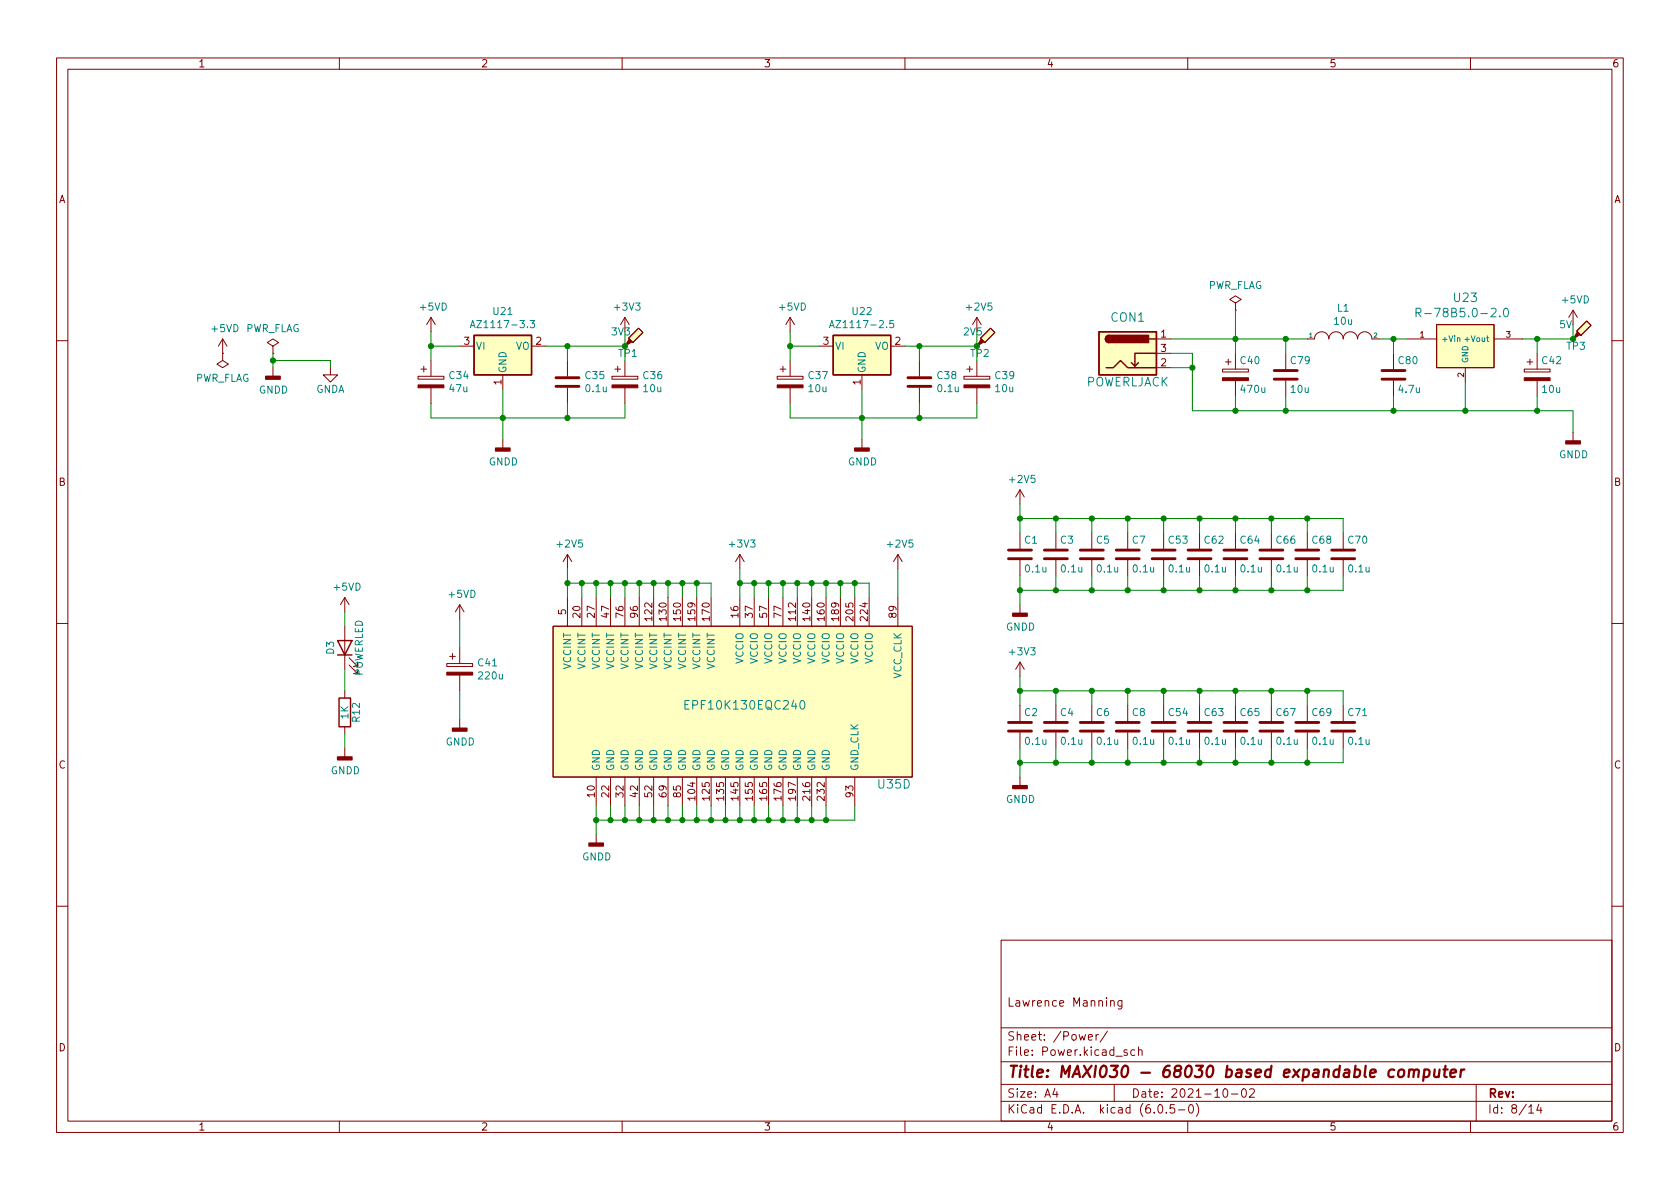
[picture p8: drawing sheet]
<svg xmlns="http://www.w3.org/2000/svg" width="297mm" height="210mm" viewBox="0 0 297 210" stroke-linecap="round" stroke-linejoin="round" font-family="sans-serif">
<g fill="none" stroke="#840000" stroke-width=".18">
<path d="M10 10.2h277v190.1h-277zM12 12.2h273v186.1h-273zM60 10.2v2M110 10.2v2M160 10.2v2M210 10.2v2M260 10.2v2M39.4 59.9l-.8 1.3M39.4 59.9v2.6M39.4 59.9l.7 1.3M76.2 56.1l-.8 1.3M76.2 56.1v2.6"/>
<path d="M76.2 56.1l.8 1.3M110.5 56.1v2.6M110.5 56.1l-.8 1.3M110.5 56.1l.8 1.3M111.1 59.8l1.8-1.8 .8 .8-1.8 1.8zM139.7 56.1l-.8 1.3M139.7 56.1v2.6M139.7 56.1l.8 1.3M172.7 56.1l-.7 1.3M172.7 56.1v2.6M172.7 56.1l.8 1.3M173.4 59.8l1.7-1.8 .8 .8-1.8 1.8z"/>
<path d="M204.5 59.9h2.5M218.4 53.6l1.1-.6-1.1-.7-1 .7 1 .6v1.3M218.4 54.9h.1M231.1 59.9h1.3a1.27 1.27 0 0 1 1.3-1.2 1.27 1.27 0 0 1 1.2 1.2 1.27 1.27 0 0 1 1.3-1.2 1.27 1.27 0 0 1 1.3 1.2 1.27 1.27 0 0 1 1.3-1.2 1.27 1.27 0 0 1 1.2 1.2 1.27 1.27 0 0 1 1.3-1.2 1.27 1.27 0 0 1 1.3 1.2h1.2M248.9 59.9h5.1M254 57.4h10.2v7.6h-10.2zM264.2 59.9h5M278.1 59.9h.1M278.1 54.9l-.7 1.2M278.1 54.9v2.5M278.1 54.9l.8 1.2M278.8 58.5l1.7-1.7 .8 .7-1.8 1.8z"/>
<path d="M10 60.2h2M39.4 62.5v1.2l1 .7-1 .6-1-.6 1-.7M39.4 62.5h.1M48.3 61.2l1-.6-1-.7-1.1 .7 1.1 .6v1.3M48.3 62.5h.1M48.3 65v1.5M58.4 65v1.3h1.3l-1.3 1.3-1.3-1.3h1.3M73.9 66.5h4.6v.6h-4.6zM74.4 65.3h1M74.9 64.8v1M76.2 63.7v2.8M76.2 68.6v2.8"/>
<path d="M81.3 61.2h2.5M88.9 66.3v2.5M88.9 77.7v1.5M94 61.2h2.5M100.3 63.7v2.8M100.3 68.6v2.8M108.2 66.5h4.6v.6h-4.6zM108.7 65.3h1M109.2 64.8v1M110.5 61.2h.1M110.5 63.7v2.8M110.5 68.6v2.8"/>
<path d="M137.4 66.5h4.6v.6h-4.6zM137.9 65.3h1M138.4 64.8v1M139.7 63.7v2.8M139.7 68.6v2.8M144.8 61.2h2.5M152.4 66.3v2.5M152.4 77.7v1.5M157.5 61.2h2.5M162.6 63.7v2.8M162.6 68.6v2.8M170.4 66.5h4.6v.6h-4.6z"/>
<path d="M170.9 65.3h1.1M171.4 64.8v1M172.7 61.2h.1M172.7 63.7v2.8M172.7 68.6v2.8M204.5 65h2.5M204.5 62.5h2.5M216.2 65.3h4.5v.5h-4.5zM216.7 64h1M217.2 63.5v1M218.4 62.5v2.8M218.4 67.3v2.8"/>
<path d="M227.3 62.5v2.8M227.3 67.3v2.8M246.4 62.5v2.8M246.4 67.3v2.8M259.1 65v2.6M269.5 65.3h4.6v.5h-4.6zM270 64h1M270.5 63.5v1M271.8 62.5v2.8M271.8 67.3v2.8M278.1 76.4v1.6M285 60.2h2"/>
<path d="M100.3 98v2.6M100.3 98l-.7 1.3M100.3 98l.8 1.3M130.8 98v2.6M130.8 98l-.8 1.3M130.8 98l.8 1.3M158.7 98v2.6M158.7 98l-.7 1.3M158.7 98l.8 1.3M180.3 86.6v2.5M180.3 94.2v2.8M180.3 99.1v2.7"/>
<path d="M180.3 86.6l-.7 1.3M180.3 86.6l.8 1.3M186.7 94.2v2.8M186.7 99.1v2.7M193 94.2v2.8M193 99.1v2.7M199.4 94.2v2.8M199.4 99.1v2.7M205.7 94.2v2.8M205.7 99.1v2.7M212.1 94.2v2.8M212.1 99.1v2.7"/>
<path d="M218.4 94.2v2.8M218.4 99.1v2.7M224.8 94.2v2.8M224.8 99.1v2.7M231.1 94.2v2.8M231.1 99.1v2.7M237.5 94.2v2.8M237.5 99.1v2.7M10 110.2h2M61 105.7l-.8 1.2M61 105.7v2.5M61 110.7v7.7"/>
<path d="M61 105.7l.7 1.2M61.7 117.6l1.5 1.5v-.7v.7h-.7M61.7 116.3l1.5 1.6v-.8v.8h-.7M79 117.3h4.6v.6h-4.6zM79.5 116.1h1M80 115.6v1M81.3 106.9l-.8 1.3M81.3 106.9v2.6M81.3 114.5v2.8M81.3 119.4v2.8M81.3 106.9l.7 1.3M97.8 110.7h63.5v26.7h-63.5z"/>
<path d="M100.3 105.7v5M102.9 105.7v5M105.4 105.7v5M107.9 105.7v5M110.5 105.7v5M113 105.7v5M115.6 105.7v5M118.1 105.7v5M120.6 105.7v5M123.2 105.7v5M125.7 105.7v5M130.8 105.7v5"/>
<path d="M133.3 105.7v5M135.9 105.7v5M138.4 105.7v5M141 105.7v5M143.5 105.7v5M146 105.7v5M148.6 105.7v5M151.1 105.7v5M153.7 105.7v5M158.7 105.7v5M180.3 106.9v1.6M180.3 117.1v2.5"/>
<path d="M180.3 117.1l-.7 1.3M180.3 117.1l.8 1.3M285 110.2h2M61 122.2v1.2M61 128.5v1.3M61 132.3v1.6M81.3 127.2v1.6M105.4 137.4v5.1M107.9 137.4v5.1M110.5 137.4v5.1M113 137.4v5.1M115.6 137.4v5.1"/>
<path d="M118.1 137.4v5.1M120.6 137.4v5.1M123.2 137.4v5.1M125.7 137.4v5.1M128.3 137.4v5.1M130.8 137.4v5.1M133.3 137.4v5.1M135.9 137.4v5.1M138.4 137.4v5.1M141 137.4v5.1M143.5 137.4v5.1M146 137.4v5.1"/>
<path d="M151.1 137.4v5.1M180.3 124.7v2.8M180.3 129.5v2.8M180.3 137.4v1.5M186.7 124.7v2.8M186.7 129.5v2.8M193 124.7v2.8M193 129.5v2.8M199.4 124.7v2.8M199.4 129.5v2.8M205.7 124.7v2.8M205.7 129.5v2.8"/>
<path d="M212.1 124.7v2.8M212.1 129.5v2.8M218.4 124.7v2.8M218.4 129.5v2.8M224.8 124.7v2.8M224.8 129.5v2.8M231.1 124.7v2.8M231.1 129.5v2.8M237.5 124.7v2.8M237.5 129.5v2.8M105.4 147.6v1.5M10 160.2h2"/>
<path d="M177 166.3h108v32h-108zM196.4 177.1l.2-.2 .3 .1 .1 .9M196.4 176.9v1M198.4 176.9v1.2l-.3 .3h-.4M198.4 177l-.5-.1-.3 .3v.4l.2 .3h.6M285 160.2h2M60 198.3v2M110 198.3v2M160 198.3v2M177 194.8h108M177 191.8h108M177 187.8h108"/>
<path d="M177 181.8h108M186.5 192.5l-.4 1h1M186.9 193v1M192.4 183.4l.7-.1v-.3l-.5-.1-.2 .2 .1 .8h.6M193.8 182.9v1M194.2 182.9l-.3 .1-.1 .2M195.8 182.4l-1.3 1.9M197 191.8v3M199.3 185.7l-.4-.1-.2 .2 .1 .3 .5 .1v.4h-.6M200.6 185.7l-.4-.1-.3 .3v.4l.2 .3h.5M201.3 185.8l.2-.2 .4 .1v.9M201.3 185.1v1.5"/>
<path d="M204.9 195.4l.2-.1a.81 .81 0 0 1 .6 .7 .81 .81 0 0 1-.3 .8h-.2a.81 .81 0 0 1-.6-.6 .81 .81 0 0 1 .3-.8zM206.2 196.7v.1M207.6 195.3h-.7v.7l.2-.1 .5 .1 .1 .2-.1 .5-.2 .1-.5-.1M208.4 196.3h1.1M210 198.3v2M210.4 195.4l.1-.1a.81 .81 0 0 1 .6 .7 .81 .81 0 0 1-.3 .8h-.2a.81 .81 0 0 1-.5-.6 .81 .81 0 0 1 .3-.8zM211.5 195.1a1.72 1.72 0 0 1 0 2.3M216.4 192.6l.2-.1a.81 .81 0 0 1 .6 .7 .81 .81 0 0 1-.3 .8h-.2a.81 .81 0 0 1-.6-.6 .81 .81 0 0 1 .3-.8zM217.7 193.5h1.2M219.7 192.6l.2-.1a.81 .81 0 0 1 .5 .7 .81 .81 0 0 1-.3 .8h-.1a.81 .81 0 0 1-.6-.6 .81 .81 0 0 1 .3-.8zM220.9 192.7l.6-.2 .2 .2 .1 .3-.9 1h.9M260 198.3v2"/>
<path d="M261 191.8v6.5M270.3 195.8l.4-.5v1.5M270.3 196.8h.9M272.1 195.3l-.4 1h.9M272.4 195.8v1"/>
</g>
<g fill="none" stroke="#840000" stroke-width=".4">
<path d="M247.4 189.3a.52 .52 0 0 1 .5-.2 .52 .52 0 0 1 .4 .4l-.1 .6a.55 .55 0 0 1-.5 .4 .55 .55 0 0 1-.5-.4zM249.2 189.3a.49 .49 0 0 1 .8 .1l-.1 1.1M249.2 189.1l-.2 1.4M250 189.4a.5 .5 0 0 1 .8-.2v1.3M251.9 189.2l.2-.1 .5 .1 .2 .3-.1 .6a.66 .66 0 0 1-1 .3M251.9 189.1l-.3 2M253.7 189.1l-.1 1.3a.57 .57 0 0 0 .8-.1M254.5 189.1l-.1 1.4M255.2 189.1h.8M255.6 188.5l-.2 1.7v.2l.4 .1M256.5 189.8l.9-.2v-.4l-.6-.1-.3 .3v1l.2 .1 .5-.1M258.3 189.1l-.1 1.4"/>
<path d="M258.9 189.1l-.4 .1-.2 .3"/>
</g>
<g fill="none" stroke="#840000" stroke-width=".51">
<path d="M98.3 68.3h4.1M98.3 66.8h4.1M160.5 68.3h4.1M160.5 66.8h4.1M225.3 67.1h4.1M225.3 65.5h4.1M244.3 67.1h4.1M244.3 65.5h4.1M178.3 98.8h4.1M178.3 97.3h4.1M184.7 98.8h4M184.7 97.3h4"/>
<path d="M191 98.8h4.1M191 97.3h4.1M197.4 98.8h4M197.4 97.3h4M203.7 98.8h4.1M203.7 97.3h4.1M210.1 98.8h4M210.1 97.3h4M216.4 98.8h4.1M216.4 97.3h4.1M222.8 98.8h4M222.8 97.3h4"/>
<path d="M229.1 98.8h4.1M229.1 97.3h4.1M235.5 98.8h4M235.5 97.3h4M178.3 129.3h4.1M178.3 127.8h4.1M184.7 129.3h4M184.7 127.8h4M191 129.3h4.1M191 127.8h4.1M197.4 129.3h4M197.4 127.8h4"/>
<path d="M203.7 129.3h4.1M203.7 127.8h4.1M210.1 129.3h4M210.1 127.8h4M216.4 129.3h4.1M216.4 127.8h4.1M222.8 129.3h4M222.8 127.8h4M229.1 129.3h4.1M229.1 127.8h4.1M235.5 129.3h4M235.5 127.8h4"/>
</g>
<g fill="#840000" stroke="#840000" stroke-width=".25">
<path d="M179.1 108.5h2.5v.5h-2.5z"/>
<path d="M276.9 78h2.5v.5h-2.5z"/>
<path d="M104.1 149.1h2.6v.5h-2.6z"/>
<path d="M195.6 59.5l.5-.2v1.3a.64 .64 0 0 1-.6-.4 .64 .64 0 0 1 .1-.7z"/>
<path d="M196.1 59.3h7v1.3h-7z"/>
<path d="M151.1 79.2h2.6v.6h-2.6z"/>
<path d="M59.7 133.9h2.5v.5h-2.5z"/>
<path d="M80 128.8h2.5v.5h-2.5z"/>
<path d="M47 66.5h2.5v.6h-2.5z"/>
<path d="M179.1 138.9h2.5v.5h-2.5z"/>
<path d="M87.6 79.2h2.6v.6h-2.6z"/>
</g>
<g fill="#ffffc2" stroke="#ffffc2" stroke-width=".18">
<path d="M254 57.4h10.2v7.6h-10.2z"/>
<path d="M278.8 58.5l1.7-1.7 .8 .7-1.8 1.8z"/>
<path d="M194.3 58.7h10.2v7.6h-10.2z"/>
<path d="M147.3 59.3h10.2v7h-10.2z"/>
<path d="M173.4 59.8l1.7-1.8 .8 .8-1.8 1.8z"/>
<path d="M97.8 110.7h63.5v26.7h-63.5z"/>
<path d="M83.8 59.3h10.2v7h-10.2z"/>
<path d="M111.1 59.8l1.8-1.8 .8 .8-1.8 1.8z"/>
</g>
<g fill="none" stroke="#008484" stroke-width=".18">
<path d="M83.2 57.9l.4-1.2 .4 1.2M83.3 57.6h.6M93.7 56.7h.8l-.4 .5 .4 .1v.5l-.2 .1-.6-.1M146.7 57.9l.4-1.2 .4 1.2M146.8 57.6h.6M158 56.7h-.6l-.1 .6 .2-.1h.4l.1 .2v.4l-.2 .1-.5-.1M250.4 55.3l.7-.1 .1-.2v-.3l-.2-.2h-.6v1.5M250.7 55.3l.5 .7M257.7 59.8h.4v.6M266 54.7l.2-.2a.83 .83 0 0 1 .6 .6 .83 .83 0 0 1-.3 .9h-.2a.82 .82 0 0 1-.3-1.3zM121.1 124.6h.5M121.8 123.9h-.7v1.5h.7"/>
<path d="M141.6 124l.2-.1a.83 .83 0 0 1 .6 .6 .83 .83 0 0 1-.3 .8l-.2 .1a.82 .82 0 0 1-.3-1.4z"/>
</g>
<g fill="#840000" stroke="#840000" stroke-width=".18">
<path d="M278.9 58.7l.5 .5-1.3 .7z"/>
<path d="M269.5 66.8h4.6v.5h-4.6z"/>
<path d="M216.2 66.8h4.5v.5h-4.5z"/>
<path d="M170.4 68.1h4.6v.5h-4.6z"/>
<path d="M173.5 59.9l.5 .5-1.3 .8z"/>
<path d="M137.4 68.1h4.6v.5h-4.6z"/>
<path d="M79 118.9h4.6v.5h-4.6z"/>
<path d="M73.9 68.1h4.6v.5h-4.6z"/>
<path d="M111.3 59.9l.5 .5-1.3 .8z"/>
<path d="M108.2 68.1h4.6v.5h-4.6z"/>
</g>
<path d="M83.8 59.3h10.2v7h-10.2zM147.3 59.3h10.2v7h-10.2zM194.3 58.7h10.2v7.6h-10.2zM196.1 59.3a.64 .64 0 0 0-.6 .6 .64 .64 0 0 0 .6 .7M203.2 59.9h1.3M195.6 65h1.2l1.3-1.3 1.3 1.3h5.1M201.3 64.1l-.6 .7M204.5 62.5h-3.8v2.3l-.7-.7M59.7 113.3h2.5l-1.2 2.5zM59.7 115.8h2.5M59.9 123.4h2.1v5.1h-2.1z" fill="none" stroke="#840000" stroke-width=".25"/>
<g fill="none" stroke="#008400" stroke-width=".18">
<path d="M76.2 58.7v5M110.5 58.7v5M139.7 58.7v5M172.7 58.7v5M207 59.9h24.1M218.4 54.9v7.6M227.3 59.9v2.6M243.8 59.9h5.1M246.4 59.9v2.6M271.8 59.9v2.6M278.1 57.4v2.5h-8.9M48.3 63.7h10.1v1.3"/>
<path d="M48.3 62.5v2.5M76.2 71.4v2.5h34.3v-2.5M76.2 61.2h5.1M88.9 68.8v8.9M96.5 61.2h14M100.3 61.2v2.5M100.3 71.4v2.5M139.7 71.4v2.5h33v-2.5M139.7 61.2h5.1M152.4 68.8v8.9M160 61.2h12.7M162.6 61.2v2.5"/>
<path d="M162.6 71.4v2.5M207 62.5h3.8v10.1h67.3v3.8M207 65h3.8M218.4 70.1v2.5M227.3 70.1v2.5M246.4 70.1v2.5M259.1 67.6v5M271.8 70.1v2.5M180.3 89.1v5.1M180.3 91.7h57.2v2.5M186.7 91.7v2.5M193 91.7v2.5"/>
<path d="M199.4 91.7v2.5M205.7 91.7v2.5M212.1 91.7v2.5M218.4 91.7v2.5M224.8 91.7v2.5M231.1 91.7v2.5M61 108.2v2.5M61 118.4v3.8M81.3 109.5v5M100.3 103.1h25.4v2.6M100.3 100.6v5.1M102.9 103.1v2.6"/>
<path d="M105.4 103.1v2.6M107.9 103.1v2.6M110.5 103.1v2.6M113 103.1v2.6M115.6 103.1v2.6M118.1 103.1v2.6M120.6 103.1v2.6M123.2 103.1v2.6M130.8 103.1h22.9v2.6M130.8 100.6v5.1M133.3 103.1v2.6M135.9 103.1v2.6"/>
<path d="M138.4 103.1v2.6M141 103.1v2.6M143.5 103.1v2.6M146 103.1v2.6M148.6 103.1v2.6M151.1 103.1v2.6M158.7 100.6v5.1M180.3 101.8v5.1M180.3 119.6v5.1M186.7 101.8v2.6M193 101.8v2.6M199.4 101.8v2.6"/>
<path d="M205.7 101.8v2.6M212.1 101.8v2.6M218.4 101.8v2.6M224.8 101.8v2.6M231.1 101.8v2.6M237.5 101.8v2.6h-57.2M61 129.8v2.5M81.3 122.2v5M180.3 132.3v5.1M180.3 122.2h57.2v2.5M186.7 122.2v2.5M186.7 132.3v2.6"/>
<path d="M193 122.2v2.5M193 132.3v2.6M199.4 122.2v2.5M199.4 132.3v2.6M205.7 122.2v2.5M205.7 132.3v2.6M212.1 122.2v2.5M212.1 132.3v2.6M218.4 122.2v2.5M218.4 132.3v2.6M224.8 122.2v2.5M224.8 132.3v2.6"/>
<path d="M231.1 122.2v2.5M231.1 132.3v2.6M237.5 132.3v2.6h-57.2M105.4 142.5v5.1M107.9 142.5v2.5M110.5 142.5v2.5M113 142.5v2.5M115.6 142.5v2.5M118.1 142.5v2.5M120.6 142.5v2.5M123.2 142.5v2.5M125.7 142.5v2.5"/>
<path d="M128.3 142.5v2.5M130.8 142.5v2.5M133.3 142.5v2.5M135.9 142.5v2.5M138.4 142.5v2.5M141 142.5v2.5M143.5 142.5v2.5M146 142.5v2.5M151.1 142.5v2.5h-45.7"/>
</g>
<g fill="#008400" stroke="#008400" stroke-width=".18">
<circle cx="118.1" cy="145" r=".46"/>
<circle cx="120.6" cy="145" r=".46"/>
<circle cx="130.8" cy="145" r=".46"/>
<circle cx="133.3" cy="145" r=".46"/>
<circle cx="138.4" cy="145" r=".46"/>
<circle cx="141" cy="145" r=".46"/>
<circle cx="125.7" cy="145" r=".46"/>
<circle cx="123.2" cy="145" r=".46"/>
<circle cx="113" cy="145" r=".46"/>
<circle cx="115.6" cy="145" r=".46"/>
<circle cx="128.3" cy="145" r=".46"/>
<circle cx="135.9" cy="145" r=".46"/>
<circle cx="105.4" cy="103.1" r=".46"/>
<circle cx="107.9" cy="103.1" r=".46"/>
<circle cx="113" cy="103.1" r=".46"/>
<circle cx="107.9" cy="145" r=".46"/>
<circle cx="105.4" cy="145" r=".46"/>
<circle cx="110.5" cy="145" r=".46"/>
<circle cx="180.3" cy="134.9" r=".46"/>
<circle cx="151.1" cy="103.1" r=".46"/>
<circle cx="123.2" cy="103.1" r=".46"/>
<circle cx="130.8" cy="103.1" r=".46"/>
<circle cx="138.4" cy="103.1" r=".46"/>
<circle cx="141" cy="103.1" r=".46"/>
<circle cx="133.3" cy="103.1" r=".46"/>
<circle cx="135.9" cy="103.1" r=".46"/>
<circle cx="148.6" cy="103.1" r=".46"/>
<circle cx="143.5" cy="103.1" r=".46"/>
<circle cx="146" cy="103.1" r=".46"/>
<circle cx="143.5" cy="145" r=".46"/>
<circle cx="146" cy="145" r=".46"/>
<circle cx="120.6" cy="103.1" r=".46"/>
<circle cx="110.5" cy="61.2" r=".46"/>
<circle cx="100.3" cy="73.9" r=".46"/>
<circle cx="102.9" cy="103.1" r=".46"/>
<circle cx="100.3" cy="103.1" r=".46"/>
<circle cx="100.3" cy="61.2" r=".46"/>
<circle cx="115.6" cy="103.1" r=".46"/>
<circle cx="118.1" cy="103.1" r=".46"/>
<circle cx="110.5" cy="103.1" r=".46"/>
<circle cx="88.9" cy="73.9" r=".46"/>
<circle cx="76.2" cy="61.2" r=".46"/>
<circle cx="48.3" cy="63.7" r=".46"/>
<circle cx="139.7" cy="61.2" r=".46"/>
<circle cx="172.7" cy="61.2" r=".46"/>
<circle cx="162.6" cy="61.2" r=".46"/>
<circle cx="162.6" cy="73.9" r=".46"/>
<circle cx="152.4" cy="73.9" r=".46"/>
<circle cx="212.1" cy="104.4" r=".46"/>
<circle cx="205.7" cy="91.7" r=".46"/>
<circle cx="199.4" cy="104.4" r=".46"/>
<circle cx="205.7" cy="104.4" r=".46"/>
<circle cx="199.4" cy="91.7" r=".46"/>
<circle cx="218.4" cy="91.7" r=".46"/>
<circle cx="224.8" cy="91.7" r=".46"/>
<circle cx="218.4" cy="72.6" r=".46"/>
<circle cx="227.3" cy="72.6" r=".46"/>
<circle cx="210.8" cy="65" r=".46"/>
<circle cx="218.4" cy="59.9" r=".46"/>
<circle cx="231.1" cy="91.7" r=".46"/>
<circle cx="212.1" cy="91.7" r=".46"/>
<circle cx="231.1" cy="134.9" r=".46"/>
<circle cx="224.8" cy="134.9" r=".46"/>
<circle cx="224.8" cy="104.4" r=".46"/>
<circle cx="205.7" cy="134.9" r=".46"/>
<circle cx="212.1" cy="134.9" r=".46"/>
<circle cx="224.8" cy="122.2" r=".46"/>
<circle cx="218.4" cy="104.4" r=".46"/>
<circle cx="231.1" cy="104.4" r=".46"/>
<circle cx="231.1" cy="122.2" r=".46"/>
<circle cx="218.4" cy="134.9" r=".46"/>
<circle cx="199.4" cy="134.9" r=".46"/>
<circle cx="193" cy="134.9" r=".46"/>
<circle cx="186.7" cy="134.9" r=".46"/>
<circle cx="193" cy="122.2" r=".46"/>
<circle cx="199.4" cy="122.2" r=".46"/>
<circle cx="205.7" cy="122.2" r=".46"/>
<circle cx="218.4" cy="122.2" r=".46"/>
<circle cx="212.1" cy="122.2" r=".46"/>
<circle cx="259.1" cy="72.6" r=".46"/>
<circle cx="246.4" cy="72.6" r=".46"/>
<circle cx="271.8" cy="72.6" r=".46"/>
<circle cx="227.3" cy="59.9" r=".46"/>
<circle cx="246.4" cy="59.9" r=".46"/>
<circle cx="271.8" cy="59.9" r=".46"/>
<circle cx="278.1" cy="59.9" r=".46"/>
<circle cx="180.3" cy="122.2" r=".46"/>
<circle cx="186.7" cy="122.2" r=".46"/>
<circle cx="180.3" cy="104.4" r=".46"/>
<circle cx="186.7" cy="104.4" r=".46"/>
<circle cx="186.7" cy="91.7" r=".46"/>
<circle cx="180.3" cy="91.7" r=".46"/>
<circle cx="193" cy="91.7" r=".46"/>
<circle cx="193" cy="104.4" r=".46"/>
</g>
<text font-size="2.8" fill="#840000" x="178" y="190.6">Title: MAXI030 - 68030 based expandable computer</text>
<g font-size="2.1" fill="#008484">
<text x="257.1" y="53.4">U23</text>
<text x="196.4" y="56.9">CON1</text>
<text x="252.4" y="56.1">R-78B5.0-2.0</text>
<text x="191.8" y="68.3">POWERLJACK</text>
<text x="121.8" y="125.5">EPF10K130EQC240</text>
<text x="155.3" y="139.4">U35D</text>
</g>
<g font-size="2.1" fill="#840000">
<text x="178" y="178">Lawrence Manning</text>
<text x="178" y="184">Sheet: /Power/</text>
<text x="178" y="186.7">File: Power.kicad_sch</text>
<text x="178" y="196.9">KiCad E.D.A. kicad (6.0.5-0)</text>
<text x="178" y="194.1">Size: A4</text>
<text x="200" y="194.1">Date: 2021-10-02</text>
<text x="263" y="194.1">Rev:</text>
<text x="263" y="196.9">Id: 8/14</text>
</g>
<g font-size="1.8" fill="#840000">
<text x="35" y="11.9">1</text>
<text x="85" y="11.9">2</text>
<text x="135" y="11.9">3</text>
<text x="185" y="11.9">4</text>
<text x="235" y="11.9">5</text>
<text x="285" y="11.9">6</text>
<text x="10.3" y="35.9">A</text>
<text x="285.3" y="35.9">A</text>
<text x="205.2" y="59.7">1</text>
<text x="82.1" y="61">3</text>
<text x="94.8" y="61">2</text>
<text x="145.6" y="61">3</text>
<text x="158.3" y="61">2</text>
<text x="205.2" y="64.8">2</text>
<text x="205.2" y="62.2">3</text>
<text x="88.6" y="68.1" transform="rotate(-90 88.6 68.1)">1</text>
<text x="152.1" y="68.1" transform="rotate(-90 152.1 68.1)">1</text>
<text x="10.3" y="85.9">B</text>
<text x="285.3" y="85.9">B</text>
<text x="100.1" y="108.7" transform="rotate(-90 100.1 108.7)">5</text>
<text x="102.6" y="109.2" transform="rotate(-90 102.6 109.2)">20</text>
<text x="105.2" y="109.2" transform="rotate(-90 105.2 109.2)">27</text>
<text x="107.7" y="109.2" transform="rotate(-90 107.7 109.2)">47</text>
<text x="110.2" y="109.2" transform="rotate(-90 110.2 109.2)">76</text>
<text x="112.8" y="109.2" transform="rotate(-90 112.8 109.2)">96</text>
<text x="115.3" y="109.7" transform="rotate(-90 115.3 109.7)">122</text>
<text x="117.9" y="109.7" transform="rotate(-90 117.9 109.7)">130</text>
<text x="120.4" y="109.7" transform="rotate(-90 120.4 109.7)">150</text>
<text x="122.9" y="109.7" transform="rotate(-90 122.9 109.7)">159</text>
<text x="125.5" y="109.7" transform="rotate(-90 125.5 109.7)">170</text>
<text x="130.6" y="109.2" transform="rotate(-90 130.6 109.2)">16</text>
<text x="133.1" y="109.2" transform="rotate(-90 133.1 109.2)">37</text>
<text x="135.6" y="109.2" transform="rotate(-90 135.6 109.2)">57</text>
<text x="138.2" y="109.2" transform="rotate(-90 138.2 109.2)">77</text>
<text x="140.7" y="109.7" transform="rotate(-90 140.7 109.7)">112</text>
<text x="143.3" y="109.7" transform="rotate(-90 143.3 109.7)">140</text>
<text x="145.8" y="109.7" transform="rotate(-90 145.8 109.7)">160</text>
<text x="148.3" y="109.7" transform="rotate(-90 148.3 109.7)">189</text>
<text x="150.9" y="109.7" transform="rotate(-90 150.9 109.7)">205</text>
<text x="153.4" y="109.7" transform="rotate(-90 153.4 109.7)">224</text>
<text x="158.5" y="109.2" transform="rotate(-90 158.5 109.2)">89</text>
<text x="10.3" y="135.9">C</text>
<text x="285.3" y="135.9">C</text>
<text x="105.2" y="140.9" transform="rotate(-90 105.2 140.9)">10</text>
<text x="107.7" y="140.9" transform="rotate(-90 107.7 140.9)">22</text>
<text x="110.2" y="140.9" transform="rotate(-90 110.2 140.9)">32</text>
<text x="112.8" y="140.9" transform="rotate(-90 112.8 140.9)">42</text>
<text x="115.3" y="140.9" transform="rotate(-90 115.3 140.9)">52</text>
<text x="117.9" y="140.9" transform="rotate(-90 117.9 140.9)">69</text>
<text x="120.4" y="140.9" transform="rotate(-90 120.4 140.9)">85</text>
<text x="122.9" y="141.4" transform="rotate(-90 122.9 141.4)">104</text>
<text x="125.5" y="141.4" transform="rotate(-90 125.5 141.4)">125</text>
<text x="128" y="141.4" transform="rotate(-90 128 141.4)">135</text>
<text x="130.6" y="141.4" transform="rotate(-90 130.6 141.4)">145</text>
<text x="133.1" y="141.4" transform="rotate(-90 133.1 141.4)">155</text>
<text x="135.6" y="141.4" transform="rotate(-90 135.6 141.4)">165</text>
<text x="138.2" y="141.4" transform="rotate(-90 138.2 141.4)">176</text>
<text x="140.7" y="141.4" transform="rotate(-90 140.7 141.4)">197</text>
<text x="143.3" y="141.4" transform="rotate(-90 143.3 141.4)">216</text>
<text x="145.8" y="141.4" transform="rotate(-90 145.8 141.4)">232</text>
<text x="150.9" y="140.9" transform="rotate(-90 150.9 140.9)">93</text>
<text x="10.3" y="185.9">D</text>
<text x="285.3" y="185.9">D</text>
<text x="35" y="199.9">1</text>
<text x="85" y="199.9">2</text>
<text x="135" y="199.9">3</text>
<text x="185" y="199.9">4</text>
<text x="235" y="199.9">5</text>
<text x="285" y="199.9">6</text>
</g>
<g font-size="1.8" fill="#008484">
<text x="213.5" y="51.1">PWR_FLAG</text>
<text x="276.3" y="53.6">+5VD</text>
<text x="37.5" y="58.7">+5VD</text>
<text x="43.3" y="58.7">PWR_FLAG</text>
<text x="74.3" y="54.9">+5VD</text>
<text x="84.2" y="58">AZ1117-3.3</text>
<text x="87.3" y="55.7">U21</text>
<text x="108.2" y="59.3">3V3</text>
<text x="108.8" y="54.9">+3V3</text>
<text x="137.8" y="54.9">+5VD</text>
<text x="147.7" y="58">AZ1117-2.5</text>
<text x="150.8" y="55.7">U22</text>
<text x="170.4" y="59.3">2V5</text>
<text x="171" y="54.9">+2V5</text>
<text x="236" y="57.4">10u</text>
<text x="236.5" y="55.1">L1</text>
<text x="275.7" y="58">5V</text>
<text x="84.1" y="61.8">VI</text>
<text x="91.2" y="61.8">VO</text>
<text x="109.4" y="63.1">TP1</text>
<text x="147.6" y="61.8">VI</text>
<text x="154.7" y="61.8">VO</text>
<text x="171.6" y="63.1">TP2</text>
<text x="219.4" y="64.4">C40</text>
<text x="228.3" y="64.4">C79</text>
<text x="247.3" y="64.4">C80</text>
<text x="272.7" y="64.4">C42</text>
<text x="277" y="61.8">TP3</text>
<text x="34.4" y="67.5">PWR_FLAG</text>
<text x="45.8" y="69.6">GNDD</text>
<text x="55.8" y="69.5">GNDA</text>
<text x="79.5" y="67">C34</text>
<text x="79.5" y="69.3">47u</text>
<text x="89.5" y="66" transform="rotate(-90 89.5 66)">GND</text>
<text x="103.6" y="67">C35</text>
<text x="103.6" y="69.3">0.1u</text>
<text x="113.8" y="67">C36</text>
<text x="113.8" y="69.3">10u</text>
<text x="143" y="67">C37</text>
<text x="143" y="69.3">10u</text>
<text x="153" y="66" transform="rotate(-90 153 66)">GND</text>
<text x="165.8" y="67">C38</text>
<text x="165.9" y="69.3">0.1u</text>
<text x="176" y="67">C39</text>
<text x="176.1" y="69.3">10u</text>
<text x="219.5" y="69.5">470u</text>
<text x="228.3" y="69.5">10u</text>
<text x="247.4" y="69.5">4.7u</text>
<text x="272.8" y="69.5">10u</text>
<text x="86.4" y="82.3">GNDD</text>
<text x="149.9" y="82.3">GNDD</text>
<text x="275.6" y="81">GNDD</text>
<text x="178.6" y="85.4">+2V5</text>
<text x="98.6" y="96.8">+2V5</text>
<text x="129.1" y="96.8">+3V3</text>
<text x="157" y="96.8">+2V5</text>
<text x="181.2" y="96.1">C1</text>
<text x="181.4" y="101.2">0.1u</text>
<text x="187.5" y="96.1">C3</text>
<text x="187.7" y="101.2">0.1u</text>
<text x="193.9" y="96.1">C5</text>
<text x="194.1" y="101.2">0.1u</text>
<text x="200.2" y="96.1">C7</text>
<text x="200.4" y="101.2">0.1u</text>
<text x="206.7" y="96.1">C53</text>
<text x="206.8" y="101.2">0.1u</text>
<text x="213" y="96.1">C62</text>
<text x="213.1" y="101.2">0.1u</text>
<text x="219.4" y="96.1">C64</text>
<text x="219.5" y="101.2">0.1u</text>
<text x="225.7" y="96.1">C66</text>
<text x="225.8" y="101.2">0.1u</text>
<text x="232.1" y="96.1">C68</text>
<text x="232.2" y="101.2">0.1u</text>
<text x="238.4" y="96.1">C70</text>
<text x="238.5" y="101.2">0.1u</text>
<text x="59.1" y="104.4">+5VD</text>
<text x="79.4" y="105.7">+5VD</text>
<text x="177.8" y="111.5">GNDD</text>
<text x="59.1" y="115.7" transform="rotate(-90 59.1 115.7)">D3</text>
<text x="64.1" y="119.7" transform="rotate(-90 64.1 119.7)">POWERLED</text>
<text x="84.6" y="117.8">C41</text>
<text x="101" y="118.3" transform="rotate(-90 101 118.3)">VCCINT</text>
<text x="103.5" y="118.3" transform="rotate(-90 103.5 118.3)">VCCINT</text>
<text x="106" y="118.3" transform="rotate(-90 106 118.3)">VCCINT</text>
<text x="108.6" y="118.3" transform="rotate(-90 108.6 118.3)">VCCINT</text>
<text x="111.1" y="118.3" transform="rotate(-90 111.1 118.3)">VCCINT</text>
<text x="113.7" y="118.3" transform="rotate(-90 113.7 118.3)">VCCINT</text>
<text x="116.2" y="118.3" transform="rotate(-90 116.2 118.3)">VCCINT</text>
<text x="118.7" y="118.3" transform="rotate(-90 118.7 118.3)">VCCINT</text>
<text x="121.3" y="118.3" transform="rotate(-90 121.3 118.3)">VCCINT</text>
<text x="123.8" y="118.3" transform="rotate(-90 123.8 118.3)">VCCINT</text>
<text x="126.4" y="118.3" transform="rotate(-90 126.4 118.3)">VCCINT</text>
<text x="131.4" y="117.4" transform="rotate(-90 131.4 117.4)">VCCIO</text>
<text x="134" y="117.4" transform="rotate(-90 134 117.4)">VCCIO</text>
<text x="136.5" y="117.4" transform="rotate(-90 136.5 117.4)">VCCIO</text>
<text x="139.1" y="117.4" transform="rotate(-90 139.1 117.4)">VCCIO</text>
<text x="141.6" y="117.4" transform="rotate(-90 141.6 117.4)">VCCIO</text>
<text x="144.1" y="117.4" transform="rotate(-90 144.1 117.4)">VCCIO</text>
<text x="146.7" y="117.4" transform="rotate(-90 146.7 117.4)">VCCIO</text>
<text x="149.2" y="117.4" transform="rotate(-90 149.2 117.4)">VCCIO</text>
<text x="151.8" y="117.4" transform="rotate(-90 151.8 117.4)">VCCIO</text>
<text x="154.3" y="117.4" transform="rotate(-90 154.3 117.4)">VCCIO</text>
<text x="178.6" y="115.9">+3V3</text>
<text x="84.7" y="120.1">220u</text>
<text x="159.4" y="120.1" transform="rotate(-90 159.4 120.1)">VCC_CLK</text>
<text x="61.6" y="127.1" transform="rotate(-90 61.6 127.1)">1K</text>
<text x="63.6" y="127.6" transform="rotate(-90 63.6 127.6)">R12</text>
<text x="78.8" y="131.8">GNDD</text>
<text x="181.2" y="126.6">C2</text>
<text x="181.4" y="131.7">0.1u</text>
<text x="187.5" y="126.6">C4</text>
<text x="187.7" y="131.7">0.1u</text>
<text x="193.9" y="126.6">C6</text>
<text x="194.1" y="131.7">0.1u</text>
<text x="200.2" y="126.6">C8</text>
<text x="200.4" y="131.7">0.1u</text>
<text x="206.7" y="126.6">C54</text>
<text x="206.8" y="131.7">0.1u</text>
<text x="213" y="126.6">C63</text>
<text x="213.1" y="131.7">0.1u</text>
<text x="219.4" y="126.6">C65</text>
<text x="219.5" y="131.7">0.1u</text>
<text x="225.7" y="126.6">C67</text>
<text x="225.8" y="131.7">0.1u</text>
<text x="232.1" y="126.6">C69</text>
<text x="232.2" y="131.7">0.1u</text>
<text x="238.4" y="126.6">C71</text>
<text x="238.5" y="131.7">0.1u</text>
<text x="58.5" y="136.9">GNDD</text>
<text x="106" y="136.4" transform="rotate(-90 106 136.4)">GND</text>
<text x="108.6" y="136.4" transform="rotate(-90 108.6 136.4)">GND</text>
<text x="111.1" y="136.4" transform="rotate(-90 111.1 136.4)">GND</text>
<text x="113.7" y="136.4" transform="rotate(-90 113.7 136.4)">GND</text>
<text x="116.2" y="136.4" transform="rotate(-90 116.2 136.4)">GND</text>
<text x="118.7" y="136.4" transform="rotate(-90 118.7 136.4)">GND</text>
<text x="121.3" y="136.4" transform="rotate(-90 121.3 136.4)">GND</text>
<text x="123.8" y="136.4" transform="rotate(-90 123.8 136.4)">GND</text>
<text x="126.4" y="136.4" transform="rotate(-90 126.4 136.4)">GND</text>
<text x="128.9" y="136.4" transform="rotate(-90 128.9 136.4)">GND</text>
<text x="131.4" y="136.4" transform="rotate(-90 131.4 136.4)">GND</text>
<text x="134" y="136.4" transform="rotate(-90 134 136.4)">GND</text>
<text x="136.5" y="136.4" transform="rotate(-90 136.5 136.4)">GND</text>
<text x="139.1" y="136.4" transform="rotate(-90 139.1 136.4)">GND</text>
<text x="141.6" y="136.4" transform="rotate(-90 141.6 136.4)">GND</text>
<text x="144.1" y="136.4" transform="rotate(-90 144.1 136.4)">GND</text>
<text x="146.7" y="136.4" transform="rotate(-90 146.7 136.4)">GND</text>
<text x="151.8" y="136.4" transform="rotate(-90 151.8 136.4)">GND_CLK</text>
<text x="177.8" y="142">GNDD</text>
<text x="102.9" y="152.1">GNDD</text>
</g>
<g font-size="1.4" fill="#840000">
<text x="251.1" y="59.7">1</text>
<text x="266.3" y="59.7">3</text>
<text x="258.8" y="66.7" transform="rotate(-90 258.8 66.7)">2</text>
</g>
<g font-size="1.4" fill="#008484">
<text x="254.8" y="60.4">+Vin</text>
<text x="259.4" y="60.4">+Vout</text>
<text x="259.6" y="64.3" transform="rotate(-90 259.6 64.3)">GND</text>
</g>
<g font-size="1.1" fill="#008484">
<text x="231.5" y="59.7">1</text>
<text x="242.9" y="59.7">2</text>
</g>
</svg>
